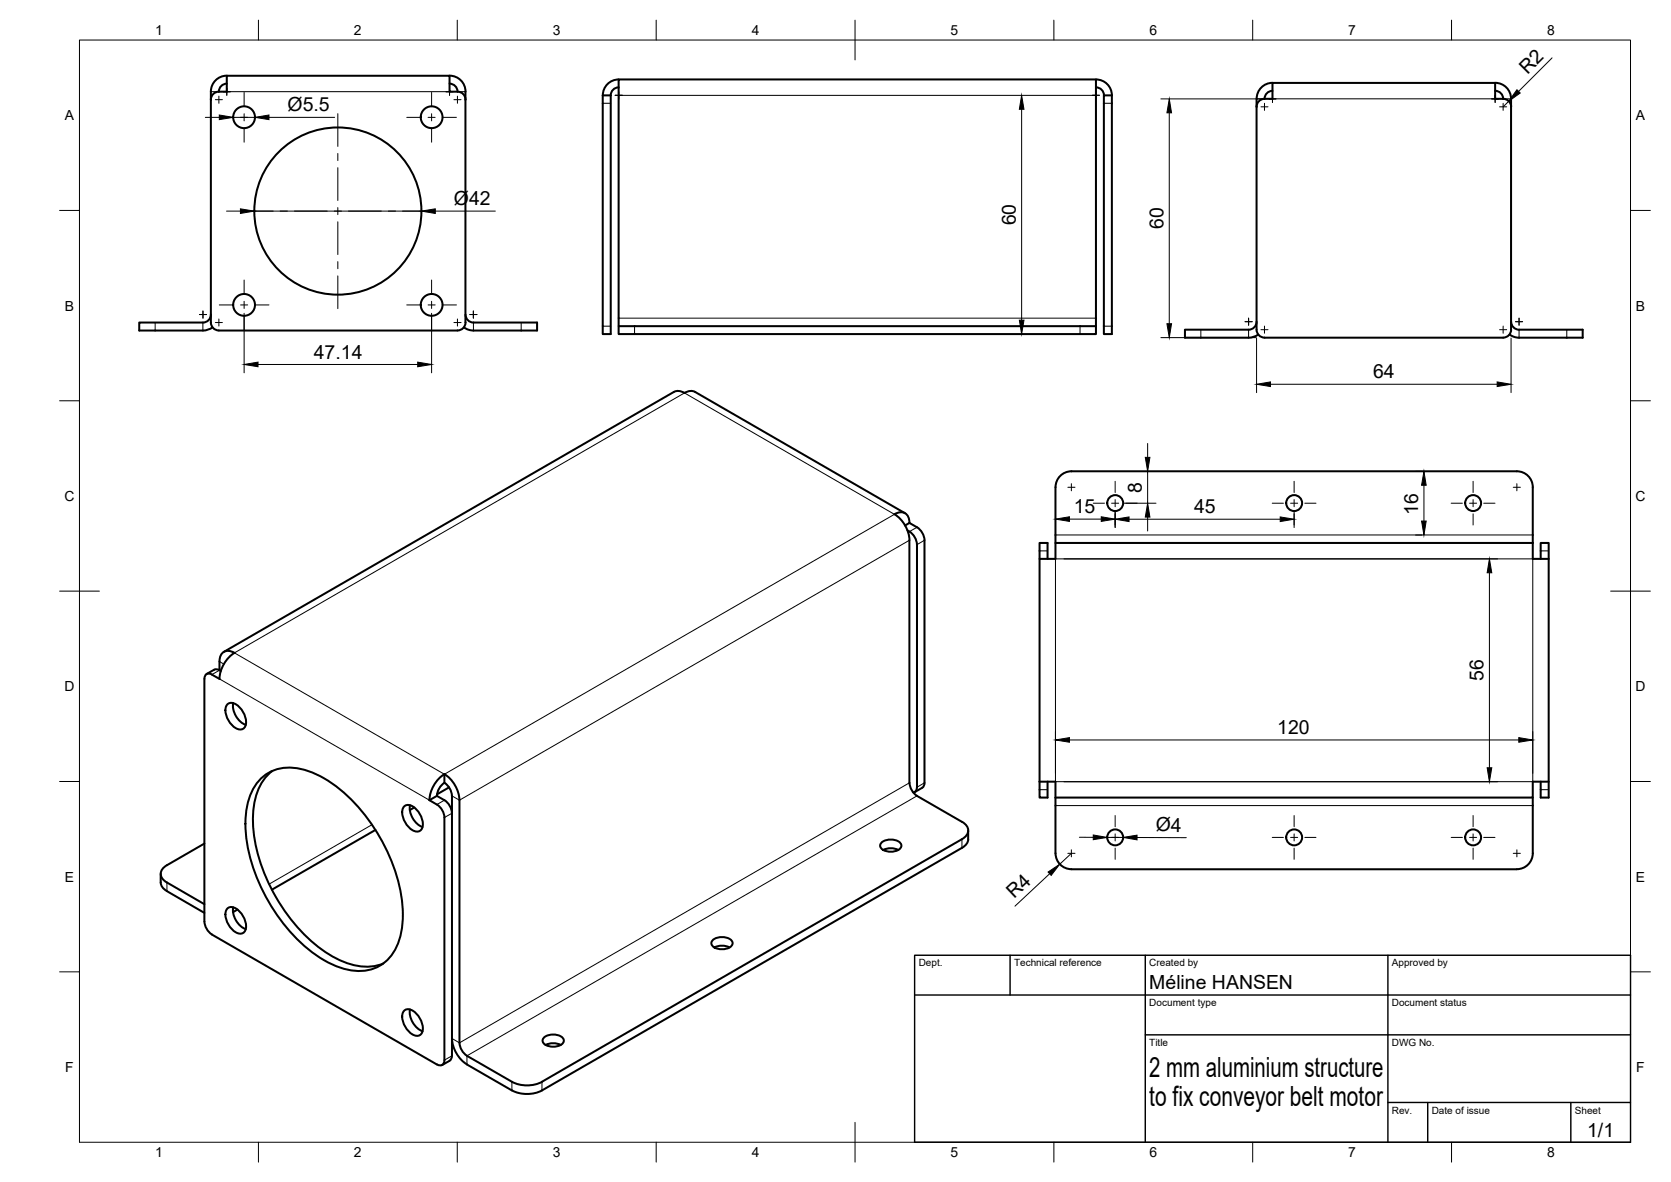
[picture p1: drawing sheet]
<svg xmlns="http://www.w3.org/2000/svg" width="420mm" height="297mm" viewBox="0 0 420 297" stroke-linecap="round" stroke-linejoin="round" font-family="sans-serif">
<!-- layer: Visible -->
<g fill="none" stroke="#000" stroke-width=".51">
<path d="M57 19a4 4 0 0 0-4 4v58a2 2 0 0 0 2 2l60 .1a2.04 2.04 0 0 0 2.1-2.1l-.1-58a4 4 0 0 0-4-4M155.6 20a4 4 0 0 0-4 4M275.6 20a4 4 0 0 1 4 4M55 23h2v-4h56v4h2M55 23a2 2 0 0 0-2 2M57 21a2 2 0 0 0-2 2M113 21a2 2 0 0 1 2 2M115.1 23a2 2 0 0 1 2 2M151.6 24v60h2v-60M151.6 24h2M155.6 22a2 2 0 0 0-2 2M275.6 22a2 2 0 0 1 2 2"/>
<path d="M277.6 24h2v60h-2zM316 24.8v58a2 2 0 0 0 2 2l60 .1a2.04 2.04 0 0 0 2-2.1M318 24.8a2 2 0 0 0-2 2M320 20.8a4 4 0 0 0-4 4M320 22.8a2 2 0 0 0-2 2M375.9 20.8v4h2.1M375.9 20.8h-55.9v4h-2.1M376 20.8a4 4 0 0 1 3.9 4v58.1M376 22.8a2 2 0 0 1 2 2M378 24.8a2 2 0 0 1 2 2M53 79.1a2 2 0 0 1-2 2h-16v2h16l1-.2 1.4-.6M117.1 79.1a2 2 0 0 0 1.9 2h16v2h-16l-1.5-.3-.9-.5"/>
<path d="M155.6 82h120v2h-120v-64h120v62M169.4 98.5l-113.1 65.3M169.5 98.5l1.2-.2 1.4 .5 1.5-.5 1.2 .2 52.8 30.5M316 80.9a2 2 0 0 1-2.1 2h-16v2h16M316.4 84.1l-.9 .5-1.5 .3M380 80.9a2 2 0 0 0 2 2h16v2h-16l-1.5-.3-.9-.5M381.4 118.4h-112a4 4 0 0 0-4 4v14M381.4 118.4a4 4 0 0 1 4 4v14M227.6 132.1l1.1-.7a5.9 5.9 0 0 1 3.3 2.8l.5 1.6v60.9l-.4 1-2.1 1.4M228.2 133.3a4.3 4.3 0 0 1 2.4 3.6v60.9a1.19 1.19 0 0 1-1 1.3M228.7 131.4a2.3 2.3 0 0 0-1.1-2.4 2.3 2.3 0 0 0-2.7 .2 8.2 8.2 0 0 1 3.8 6.6v60.9l.4 1.6 .7 1 .8 .7M385.4 136.4h-120v4h-4v56"/>
<path d="M385.4 136.4v4h4M261.4 140.4v-4h2v4M387.4 140.4v-4h2v64h-2v-4M55.2 168.4a5.5 5.5 0 0 1 .6-4.2 2.3 2.3 0 0 1 3.2-.1 8.3 8.3 0 0 0-3.8 6.5l-1.9-1.1a1.16 1.16 0 0 0-1.4-.1 1.16 1.16 0 0 0-.5 1.2v61l.2 1 .5 1.1 1.2 1.1 56.6 32.7M55.2 168.4l.3 .2M55.2 168.4l-1-.2-2.3 1.2M57.3 176.9a2.33 2.33 0 0 1 3 .9 4.8 4.8 0 0 1 1.3 4.8 1.79 1.79 0 0 1-2.9 0 5.1 5.1 0 0 1-1.8-5.3zM58.6 176.7a5.3 5.3 0 0 0 3.2 5.5M65.3 195.9a10.6 10.6 0 0 1 10.9-2.5 31.7 31.7 0 0 1 15.7 11.6 43.4 43.4 0 0 1 9.4 24.9 14.8 14.8 0 0 1-4.7 12 11.6 11.6 0 0 1-11.5 1.1 35.5 35.5 0 0 1-16.5-14.6 39.9 39.9 0 0 1-6.8-23.4 14.6 14.6 0 0 1 3.5-9.1zM68.5 193.7a13.7 13.7 0 0 0-4.8 10.4 40.5 40.5 0 0 0 8.2 25.2 33.7 33.7 0 0 0 16.2 13 12.1 12.1 0 0 0 8.3-.2M111.7 194.6v2.1M111.7 194.6a8.3 8.3 0 0 0-3.7 6.5"/>
<path d="M111.7 196.7l-1.1 1.2-.5 1-.2 1.1M111.8 196.7l.8 .7 .6 1 .4 1.6M111.8 194.6a8.3 8.3 0 0 1 3.7 6.5l.1 61.5 .6 1.6 1.2 1.1 11.3 6.6a8.3 8.3 0 0 0 7.6 0l105.6-61a2.3 2.3 0 0 0 1.6-2.2 2.3 2.3 0 0 0-1.6-2.2M112.9 197.9l-3 1.7M261.4 196.4v4h2v-4M261.4 196.4h4v4M389.4 196.4h-4v4h-120M40.4 219.6v2.2l.2 .8 .5 .7 .9 .6M51.4 212l-9.4 5.4a2.3 2.3 0 0 0-1.6 2.2 2.3 2.3 0 0 0 1.6 2.2l9.4 5.4M94.4 208.6l-26.1 15M101.7 202.6a2.33 2.33 0 0 1 3 .8 4.8 4.8 0 0 1 1.4 4.9 1.79 1.79 0 0 1-2.9 0 5.1 5.1 0 0 1-1.8-5.3zM103.1 202.4a5.3 5.3 0 0 0 3.1 5.4"/>
<path d="M104.1 202.9l-1 .7M108 201.1l1.9-1.1a5.8 5.8 0 0 1 3.3 2.7l.4 1.6M108 201.1a6 6 0 0 1 3.3 2.7l.4 1.6v61a1.14 1.14 0 0 1-.5 1.2 1.14 1.14 0 0 1-1.3-.1M113.6 200v65.3l-.3 1-2.1 1.3M221.6 211.8a3.6 3.6 0 0 1 5 .3 1.61 1.61 0 0 1-1.8 1.9h-1.7a1.61 1.61 0 0 1-1.7-1.9zM222.1 213.6l1-.4h1.2l1.6 .4M230.6 200l11.3 6.5M241.9 213.1l-105.6 60.9a8.4 8.4 0 0 1-7.6 0l-11.3-6.5M243.4 208.7l.1 2.2-.2 .8-.6 .7-.8 .7M265.4 200.4v14a4 4 0 0 0 4 4h112M385.4 200.4v14a4 4 0 0 1-4 4M42 224l9.4 5.4"/>
<path d="M57.3 228.2a2.33 2.33 0 0 1 3 .9 4.8 4.8 0 0 1 1.3 4.8 1.79 1.79 0 0 1-2.9 0 5.1 5.1 0 0 1-1.8-5.3zM58.6 228a5.3 5.3 0 0 0 3.2 5.5M59.7 228.6l-1.1 .6M179.2 236.3a3.6 3.6 0 0 1 4.9 .3 1.61 1.61 0 0 1-1.7 1.9h-1.7a1.61 1.61 0 0 1-1.8-1.9zM179.6 238.1l1.1-.4h1.1l1.6 .4M101.7 253.9a2.33 2.33 0 0 1 3 .9 4.8 4.8 0 0 1 1.4 4.8 1.79 1.79 0 0 1-2.9 0 5.1 5.1 0 0 1-1.8-5.3zM103.1 253.7a5.3 5.3 0 0 0 3.1 5.4M113.7 261a8.3 8.3 0 0 0 3.7 6.5M136.8 260.8a3.6 3.6 0 0 1 4.9 .3 1.61 1.61 0 0 1-1.7 1.9h-1.8a1.61 1.61 0 0 1-1.7-1.9zM137.2 262.6l1.6-.4h1.2l1 .4"/>
<circle cx="61.4" cy="29.5" r="2.74"/>
<circle cx="108.5" cy="29.5" r="2.74"/>
<circle cx="85" cy="53" r="21"/>
<circle cx="61.4" cy="76.6" r="2.74"/>
<circle cx="108.5" cy="76.6" r="2.74"/>
<circle cx="280.4" cy="126.4" r="2"/>
<circle cx="325.4" cy="126.4" r="2"/>
<circle cx="370.4" cy="126.4" r="2"/>
<circle cx="280.4" cy="210.4" r="2"/>
<circle cx="325.4" cy="210.4" r="2"/>
<circle cx="370.4" cy="210.4" r="2"/>
</g>
<!-- layer: Visible Narrow -->
<g fill="none" stroke="#000" stroke-width=".25">
<path d="M53 23h2M57 23h56M115 23h2M151.6 26h2M155.6 24h120M277.6 26h2M316 24.8h1.9M320 24.8h55.9M378 24.8h1.9M155.6 80h120M39 81.1v2M51 81.1v2"/>
<path d="M119 81.1v2M131 81.1v2M151.6 82h2M159.6 82v2M271.6 82v2M277.6 82h2M301.9 82.9v2M313.9 82.9v2M382 82.9v2M394 82.9v2M228.7 135.8l-113.2 65.3-1.9-1.1M230.6 132.5l-1.9 1.1"/>
<path d="M232.5 135.8l-1.9 1.1M261.4 138.4h2M265.4 134.4h120M387.4 138.4h2M265.4 140.4h120v56h-120zM55.2 168.4l-1.9 1.1M55.2 166.3l1.1 .6M55.2 170.6l52.8 30.5M58.9 164.1l113.2-65.4 52.8 30.6-113.2 65.3zM228.7 196.7l-113.2 65.4-1.9-1.1M232.5 196.7l-1.9 1.1M261.4 198.4h2"/>
<path d="M387.4 198.4h2M93.5 207.2l-25.9 15M111.7 201.1l-1.8 1.1M113.6 204.4l-1.9 1.1M230.6 200l-113.2 65.3v2.2M241.9 210.9v2.2M265.4 202.4h120M42 221.8v2.2M113.6 265.3l-1.9 1.1M128.7 271.9v2.1M136.3 271.9v2.1"/>
</g>
<!-- layer: BORDER -->
<g fill="none" stroke="#000" stroke-width=".25">
<path d="M20 10.1h390v276.9h-390zM65 5.1v5M115 5.1v5M165 5.1v5M215 5.1v10M265 5.1v5M315 5.1v5M365 5.1v5M15 52.9h5M410 52.9h5M15 100.7h5M410 100.7h5"/>
<path d="M15 148.6h10M405 148.6h10M15 196.4h5M410 196.4h5M15 244.2h5M410 244.2h5M65 287v5M115 287v5M165 287v5M215 282.1v9.9M265 287v5M315 287v5"/>
<path d="M365 287v5"/>
</g>
<!-- layer: TITLEBLOCK -->
<path d="M230 240.1h180v46.9h-180zM230 250h180M254 240.1v9.9M288 240.1v46.9M349 240.1v46.9M288 260.1h122M349 277.1h61M359 277.1v9.9M395 277.1v9.9" fill="none" stroke="#000" stroke-width=".36"/>
<!-- layer: Smart Centers -->
<g fill="none" stroke="#000" stroke-width=".25">
<path d="M54.1 25h1.8M55 24.2v1.8M55.1 29.5h3.6M56.1 23.1h1.8M57 22.2v1.7M60.5 29.5h1.8M61.4 23.2v3.6M61.4 28.6v1.8M61.4 32.2v3.5M64.1 29.5h3.5M84.9 28.6v8.2M84.9 38.6v1.8"/>
<path d="M102.3 29.5h3.5M107.6 29.5h1.8M108.5 23.2v3.6M108.5 28.6v1.8M108.5 32.2v3.5M111.2 29.5h3.6M112.1 23.1h1.8M113 22.2v1.7M114.1 25h1.8M115 24.2v1.8M154.7 23.9h1.8M155.6 23.1v1.8"/>
<path d="M274.7 23.9h1.8M275.6 23.1v1.8M317.1 26.8h1.7M317.9 26v1.7M319.1 24.9h1.7M320 23.9v1.8M375.1 24.9h1.8M375.9 23.9v1.8M377.1 26.8h1.7M378 26v1.7M60.5 53.1h8.2M70.5 53.1h1.8"/>
<path d="M74 53.1h8.3M84.1 53.1h1.8M84.9 42.1v8.3M84.9 52.2v1.7M84.9 55.7v8.3M87.6 53.1h8.3M97.6 53.1h1.8M101.2 53.1h8.3M50.1 79h1.8M51 78.2v1.8M55.1 76.6h3.6M60.5 76.6h1.8"/>
<path d="M61.4 70.4v3.5M61.4 75.7v1.8M61.4 79.3v3.6M64.1 76.6h3.5M84.9 65.8v1.7M84.9 69.3v8.3M102.3 76.6h3.5M107.6 76.6h1.8M108.5 70.4v3.5M108.5 75.7v1.8M108.5 79.3v3.6M111.2 76.6h3.6"/>
<path d="M118.1 79h1.8M119 78.2v1.8M313.9 80v1.7M382 80v1.7M54.1 81.1h1.8M55 80.2v1.7M114.1 81.1h1.8M115 80.2v1.7M313.1 80.8h1.8M317.1 82.9h1.7M317.9 81.9v1.8M377.1 82.9h1.7"/>
<path d="M378 81.9v1.8M381.1 80.8h1.7M268.5 122.5h1.8M269.4 121.5v1.8M274.9 126.5h2.8M279.5 126.5h1.8M280.4 121v2.8M280.4 125.5v1.8M280.4 129.1v2.8M283.1 126.5h2.8M319.9 126.5h2.8M324.5 126.5h1.8"/>
<path d="M325.4 121v2.8M325.4 125.5v1.8M325.4 129.1v2.8M328.1 126.5h2.8M364.9 126.5h2.8M369.5 126.5h1.8M370.4 121v2.8M370.4 125.5v1.8M370.4 129.1v2.8M373.1 126.5h2.8M380.5 122.5h1.8M381.4 121.5v1.8"/>
<path d="M268.5 214.4h1.8M269.4 213.6v1.7M274.9 210.4h2.8M279.5 210.4h1.8M280.4 204.9v2.9M280.4 209.6v1.7M280.4 213.1v2.8M283.1 210.4h2.8M319.9 210.4h2.8M324.5 210.4h1.8M325.4 204.9v2.9M325.4 209.6v1.7"/>
<path d="M325.4 213.1v2.8M328.1 210.4h2.8M364.9 210.4h2.8M369.5 210.4h1.8M370.4 204.9v2.9M370.4 209.6v1.7M370.4 213.1v2.8M373.1 210.4h2.8M380.5 214.4h1.8M381.4 213.6v1.7"/>
</g>
<!-- layer: FD_Dimensions -->
<g fill="none" stroke="#000" stroke-width=".25">
<path d="M390.2 14.5l-8.4 8.5M51.6 29.5h3.5M58.6 29.5h5.5M67.6 29.5h16.5M256.9 27.5v53M291.9 24.9h26M294 28.3v53.1M379.4 25.4l-1.4 1.4M57 53.1h3.5M63.9 53.1h42M109.5 53.1h15M61.4 78.7v15"/>
<path d="M108.5 78.7v15M64.9 91.6h40.1M291.9 84.8h23.9M316 84.9v13.8M319.4 96.6h57M379.9 84.9v13.8M288.6 111.4v3.5M288.6 118.5v8M355.9 118.5h1.6M268.9 130.5h8M280.4 128.6v4M282.5 126.5h8.2"/>
<path d="M283.9 130.5h38M288.6 129.9v3.5M325.4 128.6v4M355.9 134.5h1.6M358 121.9v9M267.5 140.4h109.1M374.5 143.9v49M265.4 183.8v10.5M267.5 196.5h109.1M268.9 186h113M385.4 183.8v10.5M263.9 219.6l-8.7 8.1"/>
<path d="M269.4 214.4l-2.9 2.8M271.4 210.4h3.5M278.4 210.4h4M285.9 210.5h12.4"/>
</g>
<g fill="#000" stroke="#000" stroke-width=".25">
<path d="M55.1 28.9l3.5 .6-3.5 .6zM64.1 29.5l3.5-.6v1.2zM256.9 23.9l.6 3.6h-1.2zM294 24.9l.6 3.4h-1.2zM381.4 22.5l.8 .9-2.8 2zM60.5 52.5l3.4 .6-3.4 .5zM105.9 53.1l3.6-.6v1.1zM61.4 91.6l3.5-.6v1.2zM105 91l3.5 .6-3.5 .6zM256.3 80.5h1.2l-.6 3.5zM293.4 81.4h1.2l-.6 3.4zM316 96.6l3.4-.6v1.1z"/>
<path d="M376.4 96l3.5 .6-3.5 .5zM288 114.9h1.1l-.5 3.6zM265.4 130.5l3.5-.6v1.1zM276.9 129.9l3.5 .6-3.5 .5zM280.4 130.5l3.5-.6v1.2zM288.6 126.5l.5 3.4h-1.1zM321.9 129.9l3.5 .6-3.5 .6zM358 118.5l.6 3.4h-1.2zM357.4 130.9h1.2l-.6 3.6zM374.5 140.4l.6 3.5h-1.2zM265.4 186l3.5-.6v1.1zM373.9 192.9h1.2l-.6 3.6z"/>
<path d="M381.9 185.4l3.5 .6-3.5 .5zM263.5 219.1l3-1.9-2.2 2.8zM274.9 209.8l3.5 .6-3.5 .6zM282.4 210.4l3.5-.5v1.2z"/>
</g>
<g font-size="7">
<text x="289" y="270.6">2 mm aluminium structure</text>
<text x="289" y="278.1">to fix conveyor belt motor</text>
</g>
<g font-size="4.9">
<text x="384" y="18.8" transform="rotate(-45 384 18.8)">R2</text>
<text x="72.3" y="27.9">Ø5.5</text>
<text x="114.2" y="51.5">Ø42</text>
<text x="255.4" y="56.6" transform="rotate(-90 255.4 56.6)">60</text>
<text x="292.5" y="57.5" transform="rotate(-90 292.5 57.5)">60</text>
<text x="78.9" y="90.2">47.14</text>
<text x="345.2" y="95.1">64</text>
<text x="287.1" y="123.8" transform="rotate(-90 287.1 123.8)">8</text>
<text x="270" y="129">15</text>
<text x="300.2" y="129">45</text>
<text x="356.6" y="129.3" transform="rotate(-90 356.6 129.3)">16</text>
<text x="373" y="171.2" transform="rotate(-90 373 171.2)">56</text>
<text x="321.2" y="184.5">120</text>
<text x="290.6" y="208.9">Ø4</text>
<text x="255" y="226" transform="rotate(-43 255 226)">R4</text>
<text x="289" y="248.5">Méline HANSEN</text>
<text x="399.1" y="285.7">1/1</text>
</g>
<g font-size="3.5">
<text x="39" y="8.8">1</text>
<text x="89" y="8.8">2</text>
<text x="139" y="8.8">3</text>
<text x="189" y="8.8">4</text>
<text x="239" y="8.8">5</text>
<text x="289" y="8.8">6</text>
<text x="339" y="8.8">7</text>
<text x="389" y="8.8">8</text>
<text x="16.3" y="30.2">A</text>
<text x="411.3" y="30.2">A</text>
<text x="16.3" y="78">B</text>
<text x="411.3" y="78">B</text>
<text x="16.2" y="125.9">C</text>
<text x="411.2" y="125.9">C</text>
<text x="16.2" y="173.7">D</text>
<text x="411.2" y="173.7">D</text>
<text x="16.3" y="221.6">E</text>
<text x="411.3" y="221.6">E</text>
<text x="16.4" y="269.4">F</text>
<text x="411.4" y="269.4">F</text>
<text x="39" y="290.8">1</text>
<text x="89" y="290.8">2</text>
<text x="139" y="290.8">3</text>
<text x="189" y="290.8">4</text>
<text x="239" y="290.8">5</text>
<text x="289" y="290.8">6</text>
<text x="339" y="290.8">7</text>
<text x="389" y="290.8">8</text>
</g>
<g font-size="2.5">
<text x="231" y="242.9">Dept.</text>
<text x="255" y="242.9">Technical reference</text>
<text x="289" y="242.9">Created by</text>
<text x="350" y="242.9">Approved by</text>
<text x="289" y="252.8">Document type</text>
<text x="350" y="252.8">Document status</text>
<text x="289" y="262.9">Title</text>
<text x="350" y="262.9">DWG No.</text>
<text x="350" y="279.9">Rev.</text>
<text x="360" y="279.9">Date of issue</text>
<text x="396" y="279.9">Sheet</text>
</g>
</svg>
